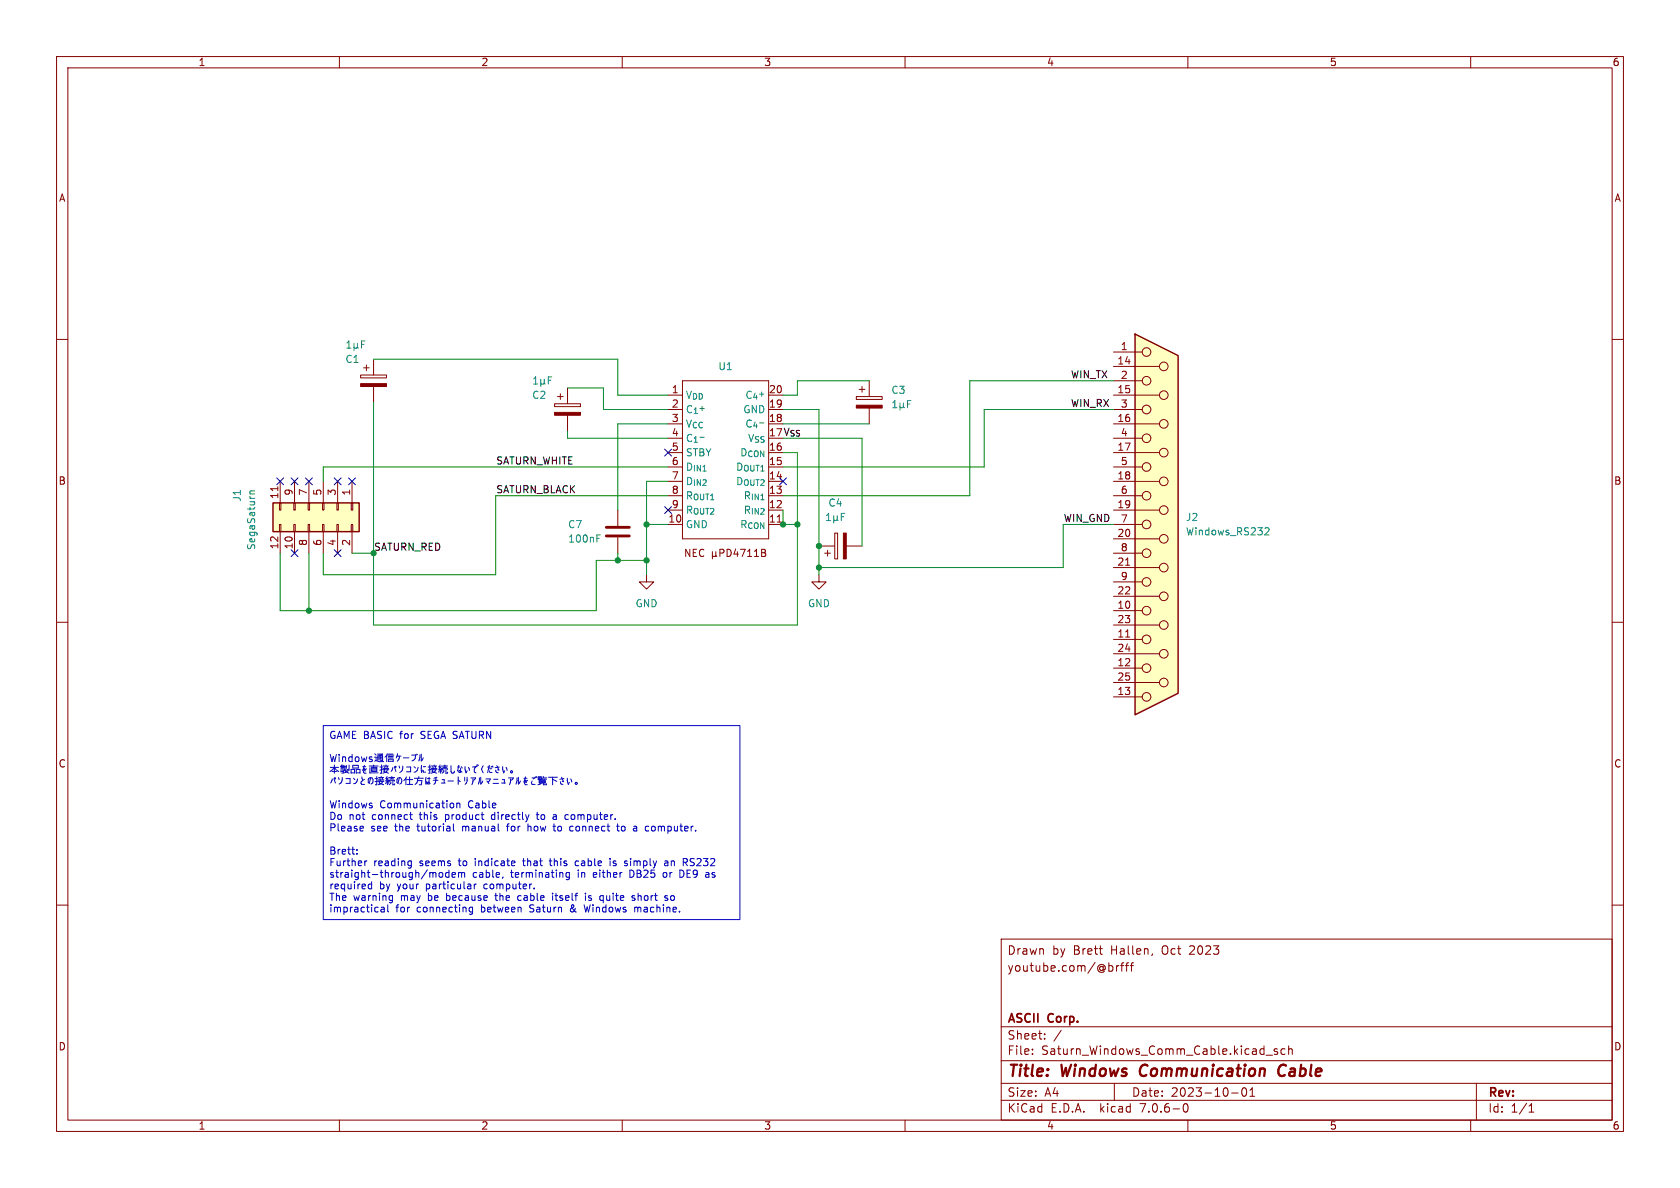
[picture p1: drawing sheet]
<svg xmlns="http://www.w3.org/2000/svg" width="297mm" height="210mm" viewBox="0 0 297 210" stroke-linecap="round" stroke-linejoin="round" font-family="sans-serif">
<g fill="none" stroke="#840000" stroke-width=".18">
<path d="M10 10h277v190h-277zM12 12h273v186h-273zM60 10v2M110 10v2M160 10v2M210 10v2M260 10v2M10 60h2M285 60h2M118.1 69.9h2.5M118.1 72.4h2.5M118.1 74.9h2.5"/>
<path d="M118.1 77.5h2.5M120.6 67.3v28zM120.6 67.3h15.3zM135.9 67.3v28zM135.9 67.3h.1M135.9 72.4h2.5M118.1 92.7h2.5M118.1 90.2h2.5M118.1 87.6h2.5M118.1 80h2.5M118.1 82.6h2.5M118.1 85.1h2.5"/>
<path d="M120.6 95.3h15.3zM122 97.1v1.3l-.8-1.3v1.3M122.6 97.7h.4M123.2 97.1h-.6v1.3h.6M124.4 97.2a.6 .6 0 0 0-.8 .4 .6 .6 0 0 0 .6 .8l.2-.2M125.9 98.2l.2 .2h.3l.1-.2M125.9 97.5v1.3M126.5 98.2l.2 .2M126.5 97.5v.7M127.3 97.8l.6-.1 .1-.2-.1-.3-.6-.1v1.3M128.5 97.1a.64 .64 0 0 1 .8 .6 .64 .64 0 0 1-.8 .7zM130.1 97l-.3 .9h.7"/>
<path d="M130.4 97.5v.9M130.9 97.1h.8l-.5 1.3M132.2 98.4h.7M132.2 97.5l.3-.4v1.3M133.4 98.4h.7M133.4 97.5l.3-.4v1.3M134.7 97.7h.4M134.7 97.1h.4l.2 .2-.2 .4 .2 .1 .1 .3-.3 .3h-.4zM135.9 95.3h.1M135.9 90.2h2.5M135.9 87.6h2.5M10 110h2"/>
<path d="M114.3 101.6v1.3h1.3l-1.3 1.2-1.3-1.2h1.3M285 110h2M10 160h2M285 160h2M177 166h108v32h-108zM197.4 170.7v1M197.8 170.7l-.3 .1-.1 .2M198.1 170.7h.6M198.7 170.2l-.4 .2v1.3M199 170.7h.5M199.5 170.2l-.3 .2v1.3M199.8 170.7h.6"/>
<path d="M200.4 170.2l-.4 .2v1.3M203.7 168.6l-.1 .3M60 198v2M110 198v2M160 198v2M177 194.5h108M177 191.5h108M177 187.5h108M177 181.5h108M182.5 186.3v.1M182.5 185.5v.1M184.7 183.6v.1"/>
<path d="M184.7 182.8v.1M187.6 182.1l-1.3 2M197 191.5v3M209.3 195.2l.2-.1a.81 .81 0 0 1 .6 .6 .81 .81 0 0 1-.3 .8l-.1 .1a.81 .81 0 0 1-.4-1.4zM210 198v2M217.7 193.2h1.2M219.7 192.4l.2-.1a.81 .81 0 0 1 .6 .6 .81 .81 0 0 1-.3 .8l-.2 .1a.81 .81 0 0 1-.3-1.4zM221 193.8h.8M221 192.7l.4-.4v1.5M223.8 186.5h1.2M225.8 185.5l-.3-.1-.3 .2 .1 .2 .5 .2v.3h-.6M227.2 185.5l-.5-.1-.2 .3v.4l.1 .2h.6"/>
<path d="M227.8 185.5l.2-.1 .4 .1 .1 .9M227.8 184.9v1.5M260 198v2M261 191.5v6.5M270.3 196.6h.9M270.3 195.5l.4-.4v1.5"/>
</g>
<path d="M201.8 188.5a1.27 1.27 0 0 0 0 1.6M227 188.2a1.13 1.13 0 0 0-1 .7 1.13 1.13 0 0 0 .3 1.2l.2 .1 .5-.1" fill="none" stroke="#840000" stroke-width=".4"/>
<path d="M200.7 59.1l7.6 3.8v59.7l-7.6 3.8z" fill="#ffffc2"/>
<g fill="none" stroke="#840000" stroke-width=".18">
<path d="M63.8 66.3h4.5v.5h-4.5zM64.3 65h1M64.8 64.5v1M66 63.5v2.8M66 68.3v2.8M98 71.4h4.6v.5h-4.6zM98.6 70.1h1M99.1 69.6v1M100.3 68.6v2.8M100.3 73.4v2.8M151.4 70.1h4.6v.5h-4.6zM151.9 68.8h1"/>
<path d="M152.4 68.3v1M153.7 67.3v2.8M153.7 72.1v2.8M196.8 77.5h5.1M196.8 74.9h8.2M196.8 72.4h5.1M196.8 69.9h8.2M196.8 67.3h5.1M196.8 64.8h8.2M196.8 62.2h5.1M49.1 86v.8M49.4 88.9h.3v1.3h-.3z"/>
<path d="M49.4 92.7h.3v1.3h-.3zM49.5 85.1v3.8M49.5 94v3.8M51.9 88.9h.3v1.3h-.3zM51.9 92.7h.3v1.3h-.3zM52.1 85.1v3.8M52.1 94v3.8M54.5 88.9h.2v1.3h-.2zM54.5 92.7h.2v1.3h-.2zM54.6 85.1v3.8M54.6 94v3.8M57 88.9h.3v1.3h-.3z"/>
<path d="M57 92.7h.3v1.3h-.3zM57.1 85.1v3.8M57.1 94v3.8M59.6 88.9h.2v1.3h-.2zM59.6 92.7h.2v1.3h-.2zM59.7 85.1v3.8M59.7 94v3.8M62.1 88.9h.3v1.3h-.3zM62.1 92.7h.3v1.3h-.3zM62.2 85.1v3.8M62.2 94v3.8M109.2 90.2v2.8"/>
<path d="M109.2 95v2.8M144.8 96.5h2.8M145.8 97.8h1M146.3 97.3v1M147.6 94.2h.5v4.6h-.5zM149.6 96.5h2.8M196.8 97.8h5.1M196.8 95.3h8.2M196.8 92.7h5.1M196.8 90.2h8.2M196.8 87.6h5.1M196.8 85.1h8.2"/>
<path d="M196.8 82.6h5.1M196.8 80h8.2M199 99.9h.7M144.8 101.6v1.3h1.2l-1.2 1.2-1.3-1.2h1.3M196.8 118.1h5.1M196.8 115.6h8.2M196.8 113h5.1M196.8 110.5h8.2M196.8 108h5.1M196.8 105.4h8.2M196.8 102.9h5.1M196.8 100.3h8.2"/>
<path d="M199 112.6h.7M196.8 123.2h5.1M196.8 120.7h8.2"/>
<circle cx="202.7" cy="62.2" r=".76"/>
<circle cx="202.7" cy="77.5" r=".76"/>
<circle cx="202.7" cy="72.4" r=".76"/>
<circle cx="202.7" cy="67.3" r=".76"/>
<circle cx="205.7" cy="69.8" r=".76"/>
<circle cx="205.7" cy="74.9" r=".76"/>
<circle cx="205.7" cy="64.8" r=".76"/>
<circle cx="202.7" cy="92.7" r=".76"/>
<circle cx="202.7" cy="82.5" r=".76"/>
<circle cx="202.7" cy="97.8" r=".76"/>
<circle cx="202.7" cy="87.6" r=".76"/>
<circle cx="205.7" cy="90.2" r=".76"/>
<circle cx="205.7" cy="85.1" r=".76"/>
<circle cx="205.7" cy="95.2" r=".76"/>
<circle cx="205.7" cy="80" r=".76"/>
<circle cx="202.7" cy="113" r=".76"/>
<circle cx="202.7" cy="118.1" r=".76"/>
<circle cx="202.7" cy="102.9" r=".76"/>
<circle cx="202.7" cy="107.9" r=".76"/>
<circle cx="205.7" cy="100.3" r=".76"/>
<circle cx="205.7" cy="105.4" r=".76"/>
<circle cx="205.7" cy="110.5" r=".76"/>
<circle cx="205.7" cy="115.6" r=".76"/>
<circle cx="202.7" cy="123.2" r=".76"/>
<circle cx="205.7" cy="120.6" r=".76"/>
</g>
<path d="M200.7 59.1l7.6 3.8v59.7l-7.6 3.8zM48.3 88.9h15.2v5.1h-15.2z" fill="none" stroke="#840000" stroke-width=".25"/>
<g fill="none" stroke="#008484" stroke-width=".18">
<path d="M61.3 61.5h.7M61.3 60.6l.4-.3v1.2M62.6 61.4l.2 .1h.2l.2-.1M62.6 60.7v1.3M63.2 61.4l.2 .1M63.2 60.7v.7M63.9 60.9h.4M64.5 60.3h-.6v1.2M94.3 67.9h.8M94.3 67l.4-.4v1.3M95.6 67.7l.2 .2h.2l.2-.2M95.6 67v1.3"/>
<path d="M96.2 67.7l.2 .2M96.2 67v.7M96.9 67.2h.5M97.5 66.6h-.6v1.3M157.8 72.1h.8M157.8 71.2l.4-.4v1.3M159.1 71.9l.2 .2h.2l.2-.2M159.1 71.2v1.3M159.7 71.9l.2 .2M159.7 71.2v.7M160.4 71.4h.5M161 70.8h-.6v1.3"/>
<path d="M44.2 87.3h.8M45 86.8h-.8v.3l.1 .2M105.5 94.6h.6M105.5 95.2h.4M146.1 92h.8M146.1 91.1l.4-.4v1.3M147.4 91.8l.2 .2h.2l.2-.2M147.4 91.2v1.2M148 91.8l.2 .2M148 91.2v.6M148.7 91.4h.5M149.3 90.7h-.6v1.3"/>
<path d="M223.6 93.4l.5-.1 .3 .4-.8 .9h.8"/>
</g>
<g fill="#840000" stroke="#840000" stroke-width=".18">
<path d="M98 72.9h4.6v.5h-4.6z"/>
<path d="M63.8 67.8h4.5v.5h-4.5z"/>
<path d="M151.4 71.6h4.6v.5h-4.6z"/>
<path d="M149.1 94.2h.5v4.6h-.5z"/>
</g>
<path d="M107.2 93.2h4.1M107.2 94.7h4.1" fill="none" stroke="#840000" stroke-width=".51"/>
<path d="M48.3 88.9h15.2v5.1h-15.2z" fill="#ffffc2" stroke="#ffffc2" stroke-width=".18"/>
<g fill="none" stroke="#0000c2" stroke-width=".18">
<path d="M57.1 128.3h73.7v34.3h-73.7zM58.3 136.4l.8-.7 .1 .2 .7 .5M58.4 133.4l.3 1.2 .2-.9 .3 .9 .3-1.2M58.4 135.7h1.4M58.7 136.4h.8M58.7 137.7l-.3 .7M59 137.7l.3 .7M59.1 135.2v1.5M59.2 137.5l.1 .1-.1 .1-.1-.1zM59.8 137.5l.2 .3M60 133.4v.1M60 133.8v.8"/>
<path d="M60.2 135.5h.9M60.2 136.1h1.6M60.3 135.4h.7M60.3 136v-.3h.7v.3h-.1M60.4 135.2l-.1 .3M60.5 137.5v.3a.87 .87 0 0 1-.5 .8M60.6 133.8v.8M60.6 133.9l.1-.1h.3l.1 .8M60.6 135.2v.8M60.7 136.3v.3M61 136.1v.2l.7 .4M61 136.1l-.4 .3h-.4"/>
<path d="M61.1 136.6l-.7 .1M61.2 137.6h.7v.9h-.7M61.2 135.3v.5M61.4 136h.2M61.6 136.3l-.4 .1M61.7 135.2v.8M62.1 136.7v-.7h.6v.7M62.1 136.6h.6M62.3 133.8h-.4l-.3 .2 .2 .6h.5M62.3 133.4v1.2M62.4 135.3h.9v.5h-.9zM62.5 137.6l.2 .2"/>
<path d="M62.9 133.9l.1-.1 .4 .1 .1 .5-.2 .2h-.3l-.1-.1zM63 136.7v-.7h.6v.7M63 136.6h.6M63.2 137.7a.84 .84 0 0 1-.7 .8M63.9 133.8l.2 .8 .3-.6 .2 .6 .3-.8M63.9 137.3l.2 .6M64.1 135.5h.6M64.4 135.3l-.3 .9 .3-.4 .2 .5M64.4 137.8l-.6 .4 .1 .5h.5M64.8 135.9l-.5 .4 .1 .4h.3M65.3 135.4h1.6M65.4 136.6h1.5"/>
<path d="M65.4 135.7v1M65.5 137.5l-.2 1-.2-.2v-.5l.1-.2 .3-.1a.63 .63 0 0 1 .4 .9l-.3 .2M65.7 135.7h.9v.7h-.9zM65.7 136.1h.9M65.7 135.9h.9M65.8 133.8h-.3l-.2 .2v.2l.5 .1v.3h-.5M66.1 135.2l-.1 .5M66.2 133.8h.3v.6l-.3 .2M66.2 133.2l.3 .3M66.3 137.6h.5M66.4 134.5l.6 .1h.8M66.6 137.3v1.4h-.2"/>
<path d="M66.7 133.3h.9l-.4 .2M66.8 133.8h.8M66.8 134.2h.8M66.8 134.5v-.9h.8v.9h-.2M66.8 138.1l-.5 .1M66.9 137.9h1M66.9 138.1h1M66.9 137.5h.9M67 133.4l.5 .2M67.2 135.6h.4M67.2 137.6v.3l-.2 .5 .8 .3M67.2 133.6v.9"/>
<path d="M67.4 137.3v.2M67.5 135.2v1.5h-.3M67.6 136l-.4 .1M67.6 137.5v.3M67.6 138.1l-.2 .4-.5 .2M67.7 135.8h1M67.7 136.1h1M67.8 135.4h.9M68 135.5l.1 .3-.2 .6 .8 .3M68.2 138.1h.5M68.2 137.6l.2 .2M68.2 135.2v.3"/>
<path d="M68.3 138.2l-.1 .3M68.4 133.5v1.1M68.4 137.8l-.2 .2M68.4 137.3l-.1 .3M68.5 133.2l-.4 .6M68.5 135.5l-.1 .3M68.5 136.1l-.3 .4-.5 .2M68.5 138v.7M68.5 133.5h1.1M68.6 137.8l.1 .3M68.7 134.6v-.4h.8v.4M68.7 133.3h.8"/>
<path d="M68.7 133.7h.8M68.7 134h.8M68.7 134.6h.8M68.7 137.5l-.3 .3M68.7 138.2v.3M68.8 137.5h1M68.8 138.1v-.2h.9v.2M68.9 137.7h.7M69.1 138.2v.3l-.3 .2M69.3 137.3v.4M69.5 135.7l-.4 .7M69.5 138.1v.6h.3v-.2"/>
<path d="M69.8 135.7l.2 .7M69.9 135.5h.1l-.1 .2-.1-.1zM70.2 133.7h.7M70.3 133.2l-.2 .8M70.5 135.4l.2 .4M70.6 133.7l-.1 .5-.3 .4M70.6 137.5l-.2 1-.2-.2v-.5l.1-.2 .3-.1a.63 .63 0 0 1 .4 .9l-.3 .2M71.2 135.4v.4a.87 .87 0 0 1-.5 .8M71.3 134h1M71.7 137.6v1.1M71.9 135.6h.7v.8h-.7M71.9 137.8h1.1"/>
<path d="M71.9 137.3l-.5 .7M71.9 138.7h1.1M72.4 137.3v1.4M72.8 133.5h.6a.82 .82 0 0 1-.6 1M73.2 135.5l.2 .3M73.3 137.6h1.5M73.5 133.4l.1 .1M73.7 133.3l.1 .1M73.8 138h.8l-.1 .7h-.4M73.9 137.6l-.2 .8-.3 .3M73.9 135.7a.84 .84 0 0 1-.7 .8M74 137.3v.3"/>
<path d="M74.2 133.4l-.2 1.1M74.5 133.3v1.2l.3-.5M74.5 135.3v1.3l.2-.5M74.8 135.5h.5M74.8 136.2l.1 .3h.4M75.3 137.4v1.2l.1-.4M75.6 137.6h.4M75.7 135.6h.5M75.9 137.4v1.2l-.3-.1v-.2l.1-.1 .3 .3M76 135.2v1.5h-.3M76.2 136l-.5 .1M76.2 135.8h1.1"/>
<path d="M76.2 136.1h1.1M76.3 135.4h.9M76.5 135.5l.1 .3-.2 .6 .8 .3M76.6 137.9h.8M76.8 135.2v.3M77 135.5v.3M77 136.1l-.2 .4-.6 .2M77.1 137.5a1.19 1.19 0 0 1-.4 1.2M77.3 137.4l-.6 .2M77.6 136h.5M77.6 135.5l.2 .2M77.7 136.2l-.1 .3"/>
<path d="M77.8 135.7l-.2 .3M77.8 135.2l-.1 .4M77.9 136v.7M78 135.8l.1 .3M78 135.4l-.2 .3M78 138.4h.7M78.1 136.1v.3M78.2 137.8h.3v.6M78.2 135.4h.9M78.2 136.1v-.2h.9v.2M78.3 135.7h.7M78.5 136.1v.3l-.3 .3"/>
<path d="M78.6 135.2v.5M78.8 136.1v.6h.3v-.2M79.2 138.1h1M79.7 135.3l.1 1.3 .3 .1 .2-.4M80.9 135.6h.3M81 137.3v1.4M81 137.9l.4 .3M81.1 135.3l-.2 1M81.4 135.8v.7h-.3v-.2l.2-.1 .4 .3M81.5 135.5l.2 .3M82.2 137.4v.7M82.2 135.5l.2 1.1 .2-.3"/>
<path d="M82.6 137.4v.7l-.4 .6M82.8 135.7l.2 .5M83.2 137.5h.9l-.4 .4M83.6 137.7v.5l-.2 .5M84.2 135.5a.61 .61 0 0 0-.4 .6 .61 .61 0 0 0 .3 .5M84.3 135.2l.1 .2M84.3 135.5l-.8 .1M84.4 135.2l.2 .1M84.8 137.5l-.2 1.1M85 137.4v1.2l.4-.5M85.4 135.3l-.3 .7 .3 .6M85.9 137.7h.8l-.4 .5"/>
<path d="M86.1 138.1l.3 .4M86.2 135.6h.4M86.5 135.3l-.3 1.3M86.5 136.3l.1 .3h.4M86.6 135.9h.3M86.9 135.5l.1 .2M87.1 135.4l.1 .2M87.2 138.5h.9M87.3 137.8h.7M87.7 136.1l.1 .5h.3M87.8 135.3l.4 .8h-.2M88.3 135.6l-.8 .1"/>
<path d="M88.7 138.4h.6M88.8 137.8h.4v.6M88.9 135.5l.1 1.1 .2-.3M89.5 135.7l.2 .5M89.9 137.5h.8l-.3 .4M90.3 136.4l.2-.1 .1 .2-.2 .1zM90.3 137.7v.5l-.2 .5M91.4 137.5l-.2 1.1M91.6 137.4v1.2l.4-.5M92.6 137.6h.6M92.9 137.3l-.3 .9 .3-.3 .1 .5M93.3 137.9l-.6 .5 .2 .3h.3"/>
<path d="M94.1 137.5h.4l-.2 .2M94.1 138.1l-.2 .3 .2 .3h.5M94.6 137.3l.1 .2M94.8 137.3l.1 .2M95.2 137.5h.6v.2h-.6M95.3 138.1h1.1M95.3 138.3h1.1M95.5 137.3v.2M95.5 137.7v.2M95.7 138.4l-.6 .3M95.8 137.3h-.6v.5h.7M96.1 137.5h.6"/>
<path d="M96.1 138.5v.2h.5v-.2M96.1 137.8h.5M96.1 137.3l-.2 .3M96.4 138.4h-1.1v-.5h1.1v.5M97 137.4h1.5M97.7 137.4v1.3M97.7 137.8l.7 .3M99.1 138.2l.1 .4 .3 .1M99.3 137.4l.3 .8-.2-.1M99.7 137.6l-.7 .2M100.3 137.6l.2 1.1 .2-.4M100.9 137.7l.2 .5"/>
<path d="M101.8 138.3l.2 .1-.1 .3-.2-.2zM63.1 150.2v.1M63.1 150.9v.1M63.8 146.1h.4l.1 .3-.7 .1M64.2 146.8l-.4 .1M64.5 152.2v.8M64.9 152.2l-.4 .2M65.1 156.9l.2 .2h.4M65.2 156.4l-.1 .1M65.7 155.9v1.2M68.5 159.9v1.1l.2 .2M69.4 158.3v1.1l-.3 .2"/>
<path d="M69.4 159.1l-.4 .1M72.4 152.2l.3 .1M72.4 144h.5M72.7 144.8l.2 .1M72.7 152.2v1l-.1 .2-.3 .1M72.7 153h-.3M77.7 154.4l.2-.2 .3 .2 .1 .4-.1 .2-.3 .1-.2-.1zM79.4 154.3l-.4-.1-.2 .3 .1 .5h.5M79.4 153.8v1.3M79.8 142h.3l.1 .2v.5l-.4 .1M79.9 154.7l.6-.2v-.2l-.4-.1-.2 .2 .1 .6h.5M80.2 145.6v1.1l.1 .2"/>
<path d="M80.8 142.1l.1-.1h.3l.1 .8M80.8 142v.8M81.1 154.4l.3-.2 .2 .2M81.1 154.2v.9M81.6 154.4l.2-.2 .3 .1 .1 .8M81.6 154.4v.7M83.8 156.3v.8M84 156.3l-.2 .2M87 144.1l-.1 .2 .1 .5M87.7 157.9v1.2M88.9 155l-.1 .3M89.7 145.8v1.1"/>
<path d="M91.6 158.4v.6l.4 .2M92.4 152.2h.5M92.6 151.8v1.2M93.3 145.6v1.3M94.4 157v.1M94.8 144h.5M95 143.6v1.1l.3 .2M97.1 152.2h.5M97.3 151.8v1.1l.3 .1M97.7 157.9v.1M97.7 158.3v.9M97.8 146.1h.4"/>
<path d="M97.8 144.1h.5M97.8 144.8h.6M98 146.8l.2 .1M98.1 158.3h.5M98.4 144.3l-.6 .1M100.4 144l.1 .1M100.5 144.8l-.1 .1M100.7 154.3l-.4-.1-.2 .3 .1 .5h.5M100.7 154.2v1.1l-.3 .2-.3-.1M101.3 146.8l-.3 .1M102.3 152.3l-.4-.1-.2 .2 .1 .6h.5M103.3 159.9l.3 1.3 .2-.9"/>
<path d="M103.5 157.9v.1M103.5 158.3v.9M104 159.1l.4 .1M104.2 158.3l-.2 .2 .2 .2M106.5 158.3l.1 .1M106.6 158.3v1.3M106.6 159.1l-.1 .1M107.9 151.8v.1M107.9 152.2v.8M108.4 153h.4M108.6 152.2l-.2 .2 .2 .2M109 146.1h.5"/>
<path d="M109.2 145.6v1.1l.3 .2M110.1 146.1l-.3 .2v.4l.3 .2M110.9 152.7v.3M111.4 153.8v1.3h.3M111.9 158.7l.3 .1 .1 .2-.2 .2h-.3M111.9 158.3l.3 .1M112.8 157.9v1.3M112.9 158.4h-.1M115.2 146.7l.1 .1 .3 .1M115.6 146.1h-.3l-.1 .2M117.3 154.4v.6l.4 .1M117.5 152.9l.2 .1h.4"/>
<path d="M117.5 154.2h.2M117.5 152.3h.5l.1 .7M117.9 158.7l.2 .2-.2 .3M117.9 158.3l.1 .1M118.1 152.5l-.4 .1-.2 .1M119 158.3l-.3 .1-.1 .2v.4l.4 .2M120.2 153.8v1.3l.6-.2M121.5 151.9l-.7-.1v1.2M122 153h.2M122.2 151.8l-.2 .2 .2 .4M125.1 154.2l.2 .2v.7M125.3 155l-.4 .1"/>
<path d="M125.3 154.5l-.4 .1M67.9 160.6v.6M67.9 160.7h-.4l-.2 .2 .2 .3h.4M83.5 160.4h-.3l-.3 .2 .2 .6h.4M83.5 160.4v1l-.2 .2h-.3M101 160.6l-.2 .2 .2 .4M112.2 160.5l.4-.1 .2 .2M112.2 160.4v.8"/>
</g>
<g fill="none" stroke="#008400" stroke-width=".18">
<path d="M66 71.1v39.4h75v-30.5h-2.6M66 63.5h43.2v6.4h8.9M100.3 76.2v1.3h17.8M100.3 68.6h6.4v3.8h11.4M118.1 74.9h-8.9v15.3M138.4 72.4h6.4v29.2M138.4 77.5h14v19M138.4 74.9h15.3M153.7 67.3h-12.7v2.6h-2.6M196.8 67.3h-25.4v20.3h-33M196.8 72.4h-22.8v10.2h-35.6M49.5 97.8v10.2h55.9v-8.9h8.9"/>
<path d="M54.6 97.8v10.2M62.2 97.8h3.8M109.2 97.8v1.3M114.3 92.7h3.8M118.1 87.6h-30.5v14h-30.5v-3.8M118.1 82.6h-61v2.5M118.1 85.1h-3.8v16.5M138.4 90.2v2.5h2.6M196.8 92.7h-8.8v7.6h-43.2"/>
</g>
<g fill="none" stroke="#000084" stroke-width=".18">
<path d="M117.5 79.4l1.2 1.2M118.7 79.4l-1.2 1.2M48.9 84.5l1.2 1.2M50.1 84.5l-1.2 1.2M51.5 97.2l1.2 1.2M51.5 84.5l1.2 1.2M52.7 97.2l-1.2 1.2M52.7 84.5l-1.2 1.2M54 84.5l1.2 1.2M55.2 84.5l-1.2 1.2M59.1 97.2l1.2 1.2M59.1 84.5l1.2 1.2"/>
<path d="M60.3 97.2l-1.2 1.2M60.3 84.5l-1.2 1.2M61.6 84.5l1.2 1.2M62.8 84.5l-1.2 1.2M117.5 89.6l1.2 1.2M118.7 89.6l-1.2 1.2M137.8 84.5l1.2 1.2M139 84.5l-1.2 1.2"/>
</g>
<g fill="#008400" stroke="#008400" stroke-width=".18">
<circle cx="141" cy="92.7" r=".46"/>
<circle cx="144.8" cy="96.5" r=".46"/>
<circle cx="144.8" cy="100.3" r=".46"/>
<circle cx="54.6" cy="108" r=".46"/>
<circle cx="109.2" cy="99.1" r=".46"/>
<circle cx="114.3" cy="99.1" r=".46"/>
<circle cx="114.3" cy="92.7" r=".46"/>
<circle cx="138.4" cy="92.7" r=".46"/>
</g>
<g font-size="2.8" fill="#840000">
<text x="178" y="190.9">Title:</text>
<text x="187.7" y="190.9">Windows</text>
<text x="202.4" y="190.9">Communication</text>
<text x="227.6" y="190.9">Cable</text>
</g>
<g font-size="2.1" fill="#840000">
<text x="178" y="172">youtube.com/@brfff</text>
<text x="178" y="169">Drawn</text>
<text x="186" y="169">by</text>
<text x="189.8" y="169">Brett</text>
<text x="196.5" y="169">Hallen,</text>
<text x="205.7" y="169">Oct</text>
<text x="210.7" y="169">2023</text>
<text x="178" y="184">Sheet:</text>
<text x="178" y="181.2">ASCII</text>
<text x="185.4" y="181.2">Corp.</text>
<text x="178" y="186.7">File:</text>
<text x="184.1" y="186.7">Saturn_Windows_Comm_Cable.kicad_sch</text>
<text x="178" y="196.9">KiCad</text>
<text x="178" y="194.1">Size:</text>
<text x="184.7" y="194.1">A4</text>
<text x="185.7" y="196.9">E.D.A.</text>
<text x="194.6" y="196.9">kicad</text>
<text x="200" y="194.1">Date:</text>
<text x="201.8" y="196.9">7.0.6-0</text>
<text x="207" y="194.1">2023-10-01</text>
<text x="263" y="194.3">Rev:</text>
<text x="263" y="196.9">Id:</text>
<text x="267.1" y="196.9">1/1</text>
</g>
<g font-size="1.8" fill="#840000">
<text x="35" y="11.9">1</text>
<text x="85" y="11.9">2</text>
<text x="135" y="11.9">3</text>
<text x="185" y="11.9">4</text>
<text x="235" y="11.9">5</text>
<text x="285" y="11.9">6</text>
<text x="10.3" y="35.9">A</text>
<text x="285.3" y="35.9">A</text>
<text x="197.4" y="64.5">14</text>
<text x="198" y="62">1</text>
<text x="118.7" y="69.6">1</text>
<text x="135.8" y="69.6">20</text>
<text x="197.4" y="69.6">15</text>
<text x="198" y="67.1">2</text>
<text x="118.7" y="72.1">2</text>
<text x="118.7" y="74.7">3</text>
<text x="118.7" y="77.2">4</text>
<text x="135.8" y="74.7">18</text>
<text x="135.8" y="72.1">19</text>
<text x="197.4" y="74.7">16</text>
<text x="198" y="72.1">3</text>
<text x="198" y="77.2">4</text>
<text x="118.7" y="79.8">5</text>
<text x="118.7" y="82.3">6</text>
<text x="132.1" y="78.3">V_{SS}</text>
<text x="135.8" y="82.3">15</text>
<text x="135.8" y="79.8">16</text>
<text x="197.4" y="79.8">17</text>
<text x="198" y="82.3">5</text>
<text x="10.3" y="85.9">B</text>
<text x="49.3" y="88.3" transform="rotate(-90 49.3 88.3)">11</text>
<text x="51.8" y="87.7" transform="rotate(-90 51.8 87.7)">9</text>
<text x="54.4" y="87.7" transform="rotate(-90 54.4 87.7)">7</text>
<text x="56.9" y="87.7" transform="rotate(-90 56.9 87.7)">5</text>
<text x="59.4" y="87.7" transform="rotate(-90 59.4 87.7)">3</text>
<text x="62" y="87.7" transform="rotate(-90 62 87.7)">1</text>
<text x="118.7" y="84.8">7</text>
<text x="118.7" y="87.4">8</text>
<text x="118.7" y="89.9">9</text>
<text x="135.8" y="89.9">12</text>
<text x="135.8" y="87.4">13</text>
<text x="135.8" y="84.8">14</text>
<text x="197.4" y="84.8">18</text>
<text x="197.4" y="89.9">19</text>
<text x="198" y="87.4">6</text>
<text x="285.3" y="85.9">B</text>
<text x="118.1" y="92.5">10</text>
<text x="130.7" y="93.6">R_{CON}</text>
<text x="135.8" y="92.5">11</text>
<text x="197.4" y="95">20</text>
<text x="198" y="92.5">7</text>
<text x="49.3" y="97.2" transform="rotate(-90 49.3 97.2)">12</text>
<text x="51.8" y="97.2" transform="rotate(-90 51.8 97.2)">10</text>
<text x="54.4" y="96.6" transform="rotate(-90 54.4 96.6)">8</text>
<text x="56.9" y="96.6" transform="rotate(-90 56.9 96.6)">6</text>
<text x="59.4" y="96.6" transform="rotate(-90 59.4 96.6)">4</text>
<text x="62" y="96.6" transform="rotate(-90 62 96.6)">2</text>
<text x="197.4" y="100.1">21</text>
<text x="198" y="97.5">8</text>
<text x="197.4" y="107.7">10</text>
<text x="197.4" y="105.2">22</text>
<text x="198" y="102.6">9</text>
<text x="197.4" y="112.8">11</text>
<text x="197.4" y="110.2">23</text>
<text x="197.4" y="117.9">12</text>
<text x="197.4" y="115.3">24</text>
<text x="197.4" y="122.9">13</text>
<text x="197.4" y="120.4">25</text>
<text x="10.3" y="135.9">C</text>
<text x="285.3" y="135.9">C</text>
<text x="10.3" y="185.9">D</text>
<text x="285.3" y="185.9">D</text>
<text x="35" y="199.9">1</text>
<text x="85" y="199.9">2</text>
<text x="135" y="199.9">3</text>
<text x="185" y="199.9">4</text>
<text x="235" y="199.9">5</text>
<text x="285" y="199.9">6</text>
</g>
<g font-size="1.8" fill="#008484">
<text x="61" y="64.4">C1</text>
<text x="126.9" y="65.6">U1</text>
<text x="94" y="70.7">C2</text>
<text x="121.2" y="70.7">V_{DD}</text>
<text x="131.6" y="70.7">C_{4}^{+}</text>
<text x="157.5" y="69.8">C3</text>
<text x="121.2" y="73.3">C_{1}^{+}</text>
<text x="121.2" y="75.8">V_{CC}</text>
<text x="131.3" y="73.3">GND</text>
<text x="131.6" y="75.8">C_{4}^{-}</text>
<text x="121.2" y="78.3">C_{1}^{-}</text>
<text x="121.2" y="80.9">STBY</text>
<text x="121.2" y="83.4">D_{IN1}</text>
<text x="130" y="83.4">D_{OUT1}</text>
<text x="130.7" y="80.9">D_{CON}</text>
<text x="42.8" y="88.7" transform="rotate(-90 42.8 88.7)">J1</text>
<text x="121.2" y="86">D_{IN2}</text>
<text x="121.2" y="88.5">R_{OUT1}</text>
<text x="130" y="86">D_{OUT2}</text>
<text x="131.3" y="88.5">R_{IN1}</text>
<text x="146.4" y="89.8">C4</text>
<text x="100.3" y="93.6">C7</text>
<text x="121.2" y="93.6">GND</text>
<text x="121.2" y="91">R_{OUT2}</text>
<text x="131.3" y="91">R_{IN2}</text>
<text x="209.6" y="92.3">J2</text>
<text x="209.6" y="94.8">Windows_RS232</text>
<text x="45.3" y="97.3" transform="rotate(-90 45.3 97.3)">SegaSaturn</text>
<text x="100.3" y="96.1">100nF</text>
<text x="112.3" y="107.5">GND</text>
<text x="142.7" y="107.5">GND</text>
</g>
<g font-size="1.8">
<text x="189.2" y="67">WIN_TX</text>
<text x="135.8" y="77.2">17 V_{SS}</text>
<text x="189.2" y="72">WIN_RX</text>
<text x="87.6" y="82.2">SATURN_WHITE</text>
<text x="87.6" y="87.3">SATURN_BLACK</text>
<text x="188" y="92.4">WIN_GND</text>
</g>
<text font-size="1.8" fill="#008400" x="66" y="97.4">SATURN_RED</text>
<g font-size="1.8" fill="#0000c2">
<text x="58.1" y="130.9">GAME BASIC</text>
<text x="70.8" y="130.9">for</text>
<text x="74.7" y="130.9">SEGA SATURN</text>
<text x="58.1" y="143.2">Windows</text>
<text x="67.1" y="143.2">Communication</text>
<text x="82.9" y="143.2">Cable</text>
<text x="58.1" y="145.3">Do</text>
<text x="58.1" y="147.3">Please</text>
<text x="61.7" y="145.3">not</text>
<text x="65.6" y="147.3">see</text>
<text x="65.9" y="145.3">connect</text>
<text x="69.9" y="147.3">the</text>
<text x="74.1" y="147.3">tutorial</text>
<text x="74.5" y="145.3">this</text>
<text x="79.2" y="145.3">product</text>
<text x="82.2" y="147.3">manual</text>
<text x="87.5" y="145.3">directly</text>
<text x="90.3" y="147.3">for</text>
<text x="94.2" y="147.3">how</text>
<text x="95.8" y="145.3">to</text>
<text x="98.8" y="145.3">a</text>
<text x="99" y="147.3">to</text>
<text x="101.2" y="145.3">computer.</text>
<text x="102" y="147.3">connect</text>
<text x="110.6" y="147.3">to</text>
<text x="113.7" y="147.3">a</text>
<text x="116" y="147.3">computer.</text>
<text x="58.1" y="151.4">Brett:</text>
<text x="58.1" y="153.4">Further</text>
<text x="58.1" y="155.5">straight-through/modem</text>
<text x="66" y="153.4">reading</text>
<text x="74.3" y="153.4">seems</text>
<text x="81.4" y="153.4">to</text>
<text x="83.5" y="155.5">cable,</text>
<text x="84.4" y="153.4">indicate</text>
<text x="90.4" y="155.5">terminating</text>
<text x="93.2" y="153.4">that</text>
<text x="98.1" y="153.4">this</text>
<text x="102.4" y="155.5">in</text>
<text x="102.8" y="153.4">cable</text>
<text x="105.4" y="155.5">either</text>
<text x="109.1" y="153.4">is</text>
<text x="111.9" y="153.4">simply</text>
<text x="112" y="155.5">DB25</text>
<text x="118.1" y="155.5">or</text>
<text x="119.2" y="153.4">an</text>
<text x="121.2" y="155.5">DE9</text>
<text x="122.6" y="153.4">RS232</text>
<text x="126" y="155.5">as</text>
<text x="58.1" y="157.5">required</text>
<text x="58.1" y="159.6">The</text>
<text x="58.1" y="161.6">impractical</text>
<text x="62.5" y="159.6">warning</text>
<text x="67.1" y="157.5">by</text>
<text x="70" y="161.6">for</text>
<text x="70.4" y="157.5">your</text>
<text x="71" y="159.6">may</text>
<text x="73.8" y="161.6">connecting</text>
<text x="75.6" y="157.5">particular</text>
<text x="75.9" y="159.6">be</text>
<text x="79.4" y="159.6">because</text>
<text x="85.3" y="161.6">between</text>
<text x="86" y="157.5">computer.</text>
<text x="88.3" y="159.6">the</text>
<text x="92.4" y="159.6">cable</text>
<text x="94.1" y="161.6">Saturn</text>
<text x="98.7" y="159.6">itself</text>
<text x="101.5" y="161.6">&amp;</text>
<text x="104.2" y="161.6">Windows</text>
<text x="104.7" y="159.6">is</text>
<text x="107.5" y="159.6">quite</text>
<text x="113.2" y="161.6">machine.</text>
<text x="113.4" y="159.6">short</text>
<text x="119.4" y="159.6">so</text>
</g>
</svg>
